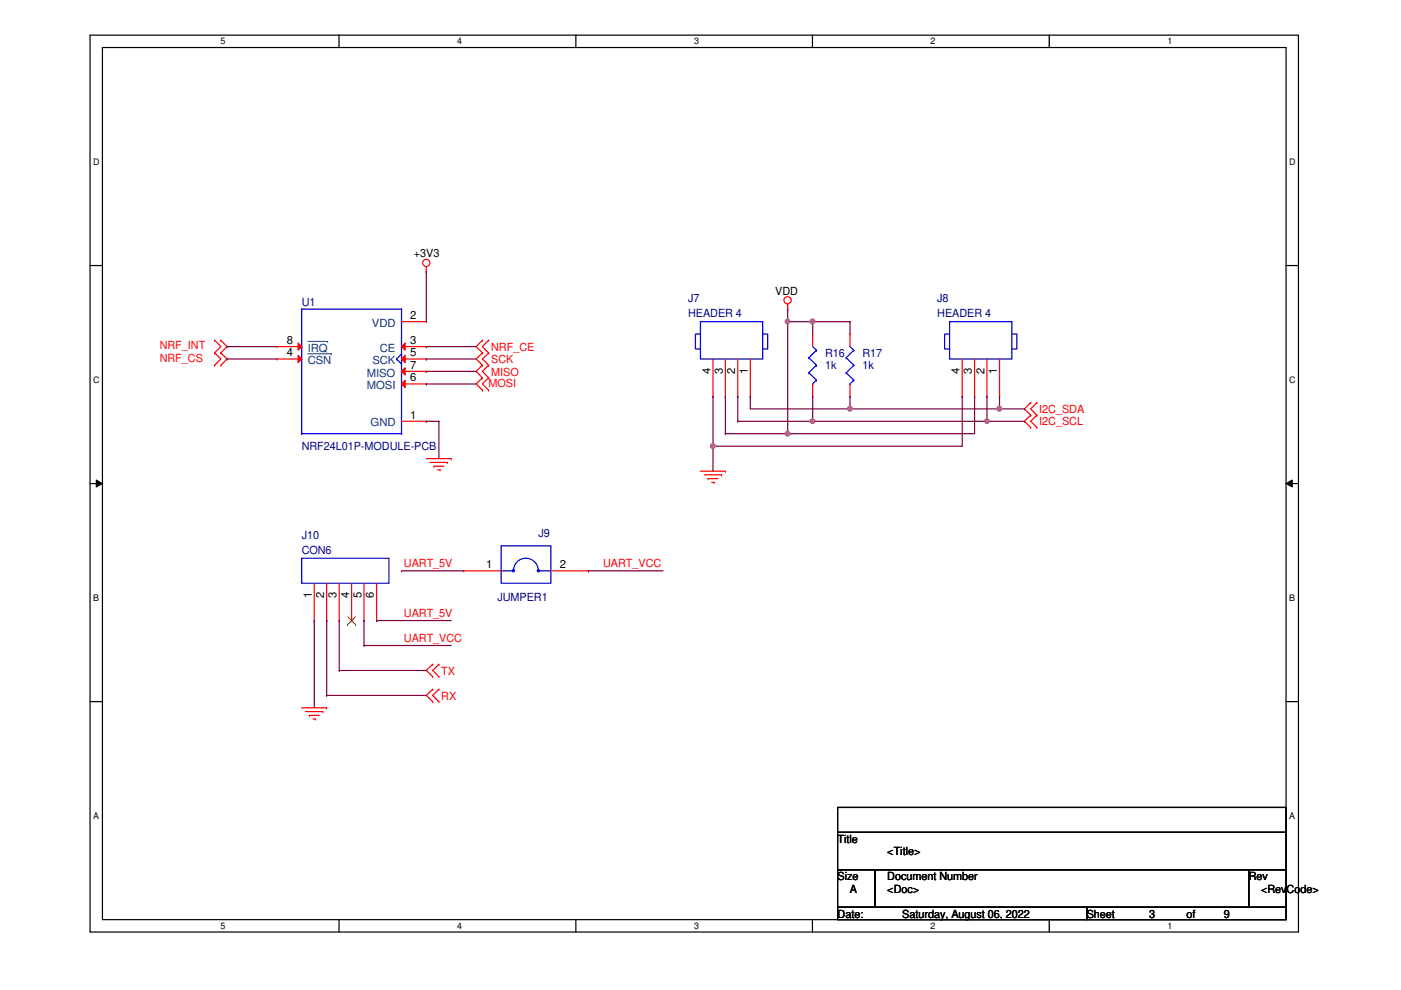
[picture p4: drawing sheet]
<svg xmlns="http://www.w3.org/2000/svg" width="297mm" height="210mm" viewBox="0 0 297 210" stroke-linecap="round" stroke-linejoin="round" font-family="sans-serif">
<path d="M19.1 7.5h256.2v190.1h-256.2zM21.7 10.1h251v184.9h-251z" fill="none" stroke="#000" stroke-width=".25"/>
<g fill="#fff">
<path d="M46.8 7.7h1v2.1h-1z"/>
<path d="M46.8 195.2h1v2.2h-1z"/>
</g>
<path d="M71.9 7.5v2.6M71.9 195v2.6" fill="none" stroke="#000" stroke-width=".25"/>
<g fill="#fff">
<path d="M96.9 7.7h1.1v2.1h-1.1z"/>
<path d="M96.9 195.2h1.1v2.2h-1.1z"/>
</g>
<path d="M122.1 7.5v2.6M122.1 195v2.6" fill="none" stroke="#000" stroke-width=".25"/>
<g fill="#fff">
<path d="M147.2 7.7h1v2.1h-1z"/>
<path d="M147.2 195.2h1v2.2h-1z"/>
</g>
<path d="M172.3 7.5v2.6M172.3 195v2.6" fill="none" stroke="#000" stroke-width=".25"/>
<g fill="#fff">
<path d="M197.3 7.7h1v2.1h-1z"/>
<path d="M197.3 195.2h1v2.2h-1z"/>
</g>
<path d="M222.5 7.5v2.6M222.5 195v2.6" fill="none" stroke="#000" stroke-width=".25"/>
<g fill="#fff">
<path d="M247.5 7.7h1v2.1h-1z"/>
<path d="M247.5 195.2h1v2.2h-1z"/>
<path d="M19.8 33.2h1.3v2.1h-1.3z"/>
<path d="M273.3 33.2h1.4v2.1h-1.4z"/>
<path d="M19.8 79.4h1.3v2.1h-1.3z"/>
<path d="M273.3 79.4h1.4v2.1h-1.4z"/>
</g>
<path d="M19.1 56.3h2.6M272.7 56.3h2.6" fill="none" stroke="#000" stroke-width=".25"/>
<g fill="#fff">
<path d="M19.8 125.6h1.2v2.2h-1.2z"/>
<path d="M273.3 125.6h1.3v2.2h-1.3z"/>
</g>
<path d="M19.1 102.5h2.6M272.7 102.5h2.6" fill="none" stroke="#000" stroke-width=".25"/>
<path d="M20.4 101.8l1.3 .7-1.3 .8zM272.7 102.5l1.3-.7v1.5z" fill="#000"/>
<path d="M20.4 101.8l1.3 .7-1.3 .8zM272.7 102.5l1.3-.7v1.5z" fill="none" stroke="#000" stroke-width=".21"/>
<g fill="#fff">
<path d="M19.8 171.9h1.2v2.1h-1.2z"/>
<path d="M273.3 171.9h1.3v2.1h-1.3z"/>
</g>
<path d="M19.1 148.8h2.6M272.7 148.8h2.6M177.6 171.2h95.1v5.3h-95.1zM177.6 176.5h95.1v7.9h-95.1zM177.6 184.4h7.9v8h-7.9zM177.6 192.4h52.8v2.6h-52.8zM185.5 184.4h79.3v8h-79.3zM230.4 192.4h42.3v2.6h-42.3zM264.8 184.4h7.9v8h-7.9z" fill="none" stroke="#000" stroke-width=".25"/>
<g fill="none" stroke="#f00" stroke-width=".25">
<path d="M90.4 57.6h.1M90.4 56.6v1M45.5 72.1h.1M45.5 74.8h.1M45.5 77.4h.1M45.5 72.1l1.3 1.4-1.3 1.3M45.5 74.8l1.3 1.3-1.3 1.3M46.8 74.8h.1M46.8 72.1h.1M46.8 77.4h.1M46.8 72.1l1.3 1.4-1.3 1.3M46.8 74.8l1.3 1.3-1.3 1.3"/>
<path d="M102.3 77.4h.1M102.3 74.8h.1M102.3 72.1h.1M102.3 77.4l-1.3 1.3 1.3 1.4M102.3 74.8l-1.3 1.3 1.3 1.3M102.3 72.1l-1.3 1.4 1.3 1.3M103.6 77.4h.1M103.6 74.8h.1M103.6 72.1h.1M103.6 77.4l-1.3 1.3 1.3 1.4M103.6 74.8l-1.3 1.3 1.3 1.3M103.6 72.1l-1.3 1.4 1.3 1.3"/>
<path d="M167 65.5h.1M167 64.5v1M204 76.1v7.9M206.6 76.1v7.9M209.3 76.1v7.9M211.9 76.1v7.9M90.4 97.2h5.3M91.2 98h3.7M92 98.8h.1M92 98.8h2.1M92.8 99.6h.5M93.3 99.6h.1"/>
<path d="M94.9 98h.1M95.7 97.2h.1M102.3 80.1h.1M102.3 82.7h.1M102.3 80.1l-1.3 1.3 1.3 1.3M103.6 80.1h.1M103.6 82.7h.1M103.6 80.1l-1.3 1.3 1.3 1.3M148.5 99.9h5.3M153.8 99.9h.1M204 84h.1M206.6 84h.1"/>
<path d="M209.3 84h.1M211.9 84h.1M218.5 85.3h.1M218.5 88h.1M218.5 90.6h.1M218.5 85.3l-1.3 1.4 1.3 1.3M218.5 88l-1.3 1.3 1.3 1.3M219.8 88h.1M219.8 85.3h.1M219.8 90.6h.1M219.8 85.3l-1.3 1.4 1.3 1.3M219.8 88l-1.3 1.3 1.3 1.3"/>
<path d="M149.3 100.7h3.7M150.1 101.5h.1M150.1 101.5h2.1M150.9 102.3h.5M151.4 102.3h.1M153 100.7h.1M66.6 131.6h.1M66.6 123.7v7.9M69.3 131.6h.1M69.3 123.7v7.9M71.9 131.6h.1M71.9 123.7v7.9"/>
<path d="M74.5 131.6h.1M74.5 123.7v7.9M77.2 131.6h.1M77.2 123.7v7.9M79.8 131.6h.1M79.8 123.7v7.9M64 150.1h5.3M64.8 150.9h3.7M65.6 151.7h.1M65.6 151.7h2.1M66.4 152.4h.5M66.9 152.4h.1"/>
<path d="M68.5 150.9h.1M69.3 150.1h.1M91.7 140.8h.1M91.7 143.5h.1M91.7 146.1h.1M91.7 148.8h.1M91.7 140.8l-1.3 1.4 1.3 1.3M91.7 146.1l-1.3 1.3 1.3 1.4M93 143.5h.1M93 140.8h.1M93 148.8h.1M93 146.1h.1"/>
<path d="M93 140.8l-1.3 1.4 1.3 1.3M93 146.1l-1.3 1.3 1.3 1.4"/>
<circle cx="90.4" cy="55.7" r=".76"/>
<circle cx="167" cy="63.7" r=".77"/>
</g>
<path d="M201.3 68.2h13.2v7.9h-13.2zM201.3 70.8h-1v3.2h1M214.5 70.8h1.1v3.2h-1.1M64 118.4h18.5v5.3h-18.5zM108.9 121a2.63 2.63 0 0 1 2.6-2.6 2.63 2.63 0 0 1 2.6 2.6" fill="none" stroke="#00f" stroke-width=".25"/>
<path d="M73.7 132.4h.1M73.7 130.8l1.7 1.6M75.4 130.8l-1.7 1.6M75.4 132.4h.1" fill="none" stroke="#804000" stroke-width=".21"/>
<path d="M114 120.8h.3v.4h-.3z" fill-rule="evenodd" fill="#00f"/>
<path d="M114 120.8h.3v.4h-.3z" fill="none" stroke="#00f" stroke-width=".25"/>
<path d="M108.7 120.8h.3v.4h-.3z" fill-rule="evenodd" fill="#00f"/>
<g fill="none" stroke="#00f" stroke-width=".25">
<path d="M64 65.5h.1M64 73.5h.1M64 76.1h.1M64 65.5v26.4M64 65.5h21.1M84.1 76.1h.1M84.1 76.1l1 1.1M85.1 65.5h.1M85.1 68.2h.1M85.1 73.5h.1M85.1 78.7h.1M85.1 75.1h.1"/>
<path d="M85.1 76.1h.1M85.1 65.5v26.4M85.1 75.1l-1 1M171.5 75.9h.1M171.5 79h.1M171.5 75.9l1.6 1.5M171.5 79l1.6 1.6M172.3 73.5l.8 .8M173.1 74.3h.1M173.1 77.4h.1M173.1 74.3l-1.6 1.6M173.1 77.4l-1.6 1.6"/>
<path d="M179.4 75.9h.1M179.4 79h.1M179.4 75.9l1.6 1.5M179.4 79l1.6 1.6M180.2 73.5l.8 .8M181 74.3h.1M181 77.4h.1M181 74.3l-1.6 1.6M181 77.4l-1.6 1.6M64 91.9h.1M64 91.9h21.1M85.1 91.9h.1"/>
<path d="M85.1 89.3h.1M85.1 81.4h.1M172.3 81.4h.1M173.1 80.6h.1M173.1 80.6l-.8 .8M180.2 81.4h.1M181 80.6h.1M181 80.6l-.8 .8M106.3 115.7h10.5v8h-10.5zM106.3 121h.1M106.3 121h2.6M108.7 120.8h.3v.4h-.3z"/>
<path d="M114.2 121h.1M114.2 121h2.6"/>
</g>
<g fill="none" stroke="#f00" stroke-width=".25">
<path d="M85.1 68.2h5.3M90.4 68.2h.1M172.3 70.8h.1M172.3 70.8v2.7M180.2 70.8h.1M180.2 70.8v2.7M85.1 89.3h5.3M90.4 89.3h.1M172.3 84h.1M172.3 81.4v2.6M180.2 84h.1M180.2 81.4v2.6"/>
<path d="M98.3 121h.1M98.3 121h8M116.8 121h8M124.8 121h.1"/>
</g>
<path d="M85.1 73.5l.8-.8v1.6z" fill="#f00"/>
<path d="M85.1 73.5l.8-.8v1.6zM85.1 73.5h5.3M90.4 73.5h.1" fill="none" stroke="#f00" stroke-width=".25"/>
<path d="M63.2 75.4l.8 .7-.8 .8z" fill="#f00"/>
<path d="M58.7 76.1h.1M58.7 76.1h5.3M63.2 75.4l.8 .7-.8 .8z" fill="none" stroke="#f00" stroke-width=".25"/>
<path d="M65.3 75h4.9M70.2 75h.1" fill="none" stroke="#004080" stroke-width=".21"/>
<path d="M85.1 76.1l.8-.7v1.5z" fill="#f00"/>
<path d="M85.1 76.1l.8-.7v1.5zM85.1 76.1h5.3M90.4 76.1h.1" fill="none" stroke="#f00" stroke-width=".25"/>
<path d="M85.1 81.4l.8-.8v1.6z" fill="#f00"/>
<path d="M85.1 81.4l.8-.8v1.6zM85.1 81.4h5.3M90.4 81.4h.1" fill="none" stroke="#f00" stroke-width=".25"/>
<path d="M85.1 78.7l.8-.7v1.5z" fill="#f00"/>
<path d="M85.1 78.7l.8-.7v1.5zM85.1 78.7h5.3M90.4 78.7h.1" fill="none" stroke="#f00" stroke-width=".25"/>
<path d="M63.2 72.7l.8 .8-.8 .8z" fill="#f00"/>
<path d="M58.7 73.5h.1M58.7 73.5h5.3M63.2 72.7l.8 .8-.8 .8zM151.2 76.1v7.9M153.8 76.1v7.9M156.4 76.1v7.9M159.1 76.1v7.9M151.2 84h.1M153.8 84h.1M156.4 84h.1M159.1 84h.1" fill="none" stroke="#f00" stroke-width=".25"/>
<path d="M65.3 72.4h4.2M69.5 72.4h.1" fill="none" stroke="#004080" stroke-width=".21"/>
<path d="M148.5 68.2h13.2v7.9h-13.2zM148.5 70.8h-1.1v3.2h1.1M161.7 70.8h1.1v3.2h-1.1" fill="none" stroke="#00f" stroke-width=".25"/>
<g fill="none" stroke="#800040" stroke-width=".25">
<path d="M90.4 57.6h.1M90.4 57.6v10.6M48.1 73.5h.1M48.1 76.1h.1M48.1 73.5h10.6M48.1 76.1h10.6M90.4 78.7h.1M90.4 76.1h.1M90.4 73.5h.1M90.4 73.5h10.6M90.4 76.1h10.6M90.4 78.7h10.6"/>
<path d="M167 65.5h.1M167 68.2h.1M167 65.5v26.4M90.4 89.3h.1M90.4 81.4h.1M90.4 89.3h2.6M90.4 81.4h10.6M93 89.3h.1M93 89.3v7.9M66.6 131.6h.1M66.6 131.6v18.5M69.3 131.6h.1"/>
<path d="M69.3 131.6v15.8M71.9 131.6h.1M71.9 131.6v10.6M77.2 131.6h.1M77.2 136.9h.1M77.2 131.6v5.3M77.2 136.9h18.5M79.8 131.6h.1M79.8 131.6h15.9M85.1 121h.1M85.1 121h13.2M124.8 121h.1"/>
<path d="M124.8 121h15.8M69.3 147.4h.1M69.3 147.4h21.1M71.9 142.2h.1M71.9 142.2h18.5"/>
</g>
<circle cx="167" cy="91.9" r=".5" fill="#f0f"/>
<circle cx="167" cy="91.9" r=".5" fill="none" stroke="#f0f" stroke-width=".25"/>
<circle cx="167" cy="68.2" r=".5" fill="#f0f"/>
<circle cx="167" cy="68.2" r=".5" fill="none" stroke="#f0f" stroke-width=".25"/>
<path d="M167 68.2h.1M167 68.2h5.3" fill="none" stroke="#800040" stroke-width=".25"/>
<circle cx="172.3" cy="68.2" r=".51" fill="#f0f"/>
<circle cx="172.3" cy="68.2" r=".51" fill="none" stroke="#f0f" stroke-width=".25"/>
<g fill="none" stroke="#800040" stroke-width=".25">
<path d="M172.3 68.2h.1M172.3 68.2v2.6M172.3 68.2h7.9M180.2 68.2h.1M180.2 68.2v2.6M151.2 84h.1M151.2 84v10.6M153.8 84h.1M153.8 84v7.9M156.4 84h.1M156.4 89.3h.1M156.4 84v5.3"/>
<path d="M156.4 89.3h52.9M159.1 84h.1M159.1 84v2.7h21.1M172.3 84h.1M172.3 84v5.3M180.2 86.7h.1M204 84h.1M204 84v10.6M206.6 84h.1M206.6 84v7.9M209.3 84h.1M209.3 89.3h.1"/>
<path d="M209.3 84v5.3M211.9 84h.1M211.9 84v2.7"/>
</g>
<circle cx="172.3" cy="89.3" r=".5" fill="#f0f"/>
<circle cx="172.3" cy="89.3" r=".5" fill="none" stroke="#f0f" stroke-width=".25"/>
<path d="M151.2 94.6h.1M151.2 94.6v5.3M151.2 94.6h52.8M153.8 91.9h.1M153.8 91.9h52.8M167 91.9h.1" fill="none" stroke="#800040" stroke-width=".25"/>
<circle cx="151.1" cy="94.6" r=".51" fill="#f0f"/>
<circle cx="151.1" cy="94.6" r=".51" fill="none" stroke="#f0f" stroke-width=".25"/>
<path d="M211.9 86.7h5.3M217.2 86.7h.1" fill="none" stroke="#800040" stroke-width=".25"/>
<circle cx="211.9" cy="86.7" r=".51" fill="#f0f"/>
<circle cx="211.9" cy="86.7" r=".51" fill="none" stroke="#f0f" stroke-width=".25"/>
<path d="M209.3 89.3h7.9M217.2 89.3h.1" fill="none" stroke="#800040" stroke-width=".25"/>
<circle cx="209.3" cy="89.3" r=".5" fill="#f0f"/>
<circle cx="209.3" cy="89.3" r=".5" fill="none" stroke="#f0f" stroke-width=".25"/>
<path d="M180.2 86.7h.1M180.2 84v2.7M180.2 86.7h31.7M211.9 86.7h.1" fill="none" stroke="#800040" stroke-width=".25"/>
<circle cx="180.2" cy="86.7" r=".5" fill="#f0f"/>
<circle cx="180.2" cy="86.7" r=".5" fill="none" stroke="#f0f" stroke-width=".25"/>
<circle cx="167" cy="91.9" r=".5" fill="#f0f"/>
<circle cx="167" cy="91.9" r=".5" fill="none" stroke="#f0f" stroke-width=".25"/>
<circle cx="167" cy="68.2" r=".5" fill="#f0f"/>
<circle cx="167" cy="68.2" r=".5" fill="none" stroke="#f0f" stroke-width=".25"/>
<circle cx="172.3" cy="68.2" r=".51" fill="#f0f"/>
<circle cx="172.3" cy="68.2" r=".51" fill="none" stroke="#f0f" stroke-width=".25"/>
<circle cx="172.3" cy="89.3" r=".5" fill="#f0f"/>
<circle cx="172.3" cy="89.3" r=".5" fill="none" stroke="#f0f" stroke-width=".25"/>
<circle cx="151.1" cy="94.6" r=".51" fill="#f0f"/>
<circle cx="151.1" cy="94.6" r=".51" fill="none" stroke="#f0f" stroke-width=".25"/>
<circle cx="211.9" cy="86.7" r=".51" fill="#f0f"/>
<circle cx="211.9" cy="86.7" r=".51" fill="none" stroke="#f0f" stroke-width=".25"/>
<circle cx="209.3" cy="89.3" r=".5" fill="#f0f"/>
<circle cx="209.3" cy="89.3" r=".5" fill="none" stroke="#f0f" stroke-width=".25"/>
<circle cx="180.2" cy="86.7" r=".5" fill="#f0f"/>
<circle cx="180.2" cy="86.7" r=".5" fill="none" stroke="#f0f" stroke-width=".25"/>
<g font-size="2.4">
<text x="87.8" y="54.5">+3V3</text>
<text x="164.4" y="62.5">VDD</text>
<text x="87" y="67.6">2</text>
<text x="60.8" y="75.6">4</text>
<text x="60.8" y="72.9">8</text>
<text x="87" y="72.9">3</text>
<text x="87" y="75.6">5</text>
<text x="87" y="80.9">6</text>
<text x="87" y="78.2">7</text>
<text x="150.6" y="79.3" transform="rotate(-90 150.6 79.3)">4</text>
<text x="153.2" y="79.3" transform="rotate(-90 153.2 79.3)">3</text>
<text x="155.9" y="79.3" transform="rotate(-90 155.9 79.3)">2</text>
<text x="158.5" y="79.3" transform="rotate(-90 158.5 79.3)">1</text>
<text x="203.5" y="79.3" transform="rotate(-90 203.5 79.3)">4</text>
<text x="206.1" y="79.3" transform="rotate(-90 206.1 79.3)">3</text>
<text x="208.7" y="79.3" transform="rotate(-90 208.7 79.3)">2</text>
<text x="211.4" y="79.3" transform="rotate(-90 211.4 79.3)">1</text>
<text x="87" y="88.8">1</text>
<text x="103.1" y="120.5">1</text>
<text x="118.7" y="120.5">2</text>
<text x="66.1" y="126.9" transform="rotate(-90 66.1 126.9)">1</text>
<text x="68.7" y="126.9" transform="rotate(-90 68.7 126.9)">2</text>
<text x="71.4" y="126.9" transform="rotate(-90 71.4 126.9)">3</text>
<text x="74" y="126.9" transform="rotate(-90 74 126.9)">4</text>
<text x="76.6" y="126.9" transform="rotate(-90 76.6 126.9)">5</text>
<text x="79.3" y="126.9" transform="rotate(-90 79.3 126.9)">6</text>
<text x="177.6" y="178.7">Title</text>
<text x="188.1" y="181.4">&lt;Title&gt;</text>
<text x="177.6" y="186.6">Size</text>
<text x="180.2" y="189.3">A</text>
<text x="188.1" y="186.6">Document Number</text>
<text x="188.1" y="189.3">&lt;Doc&gt;</text>
<text x="264.8" y="186.6">Rev</text>
<text x="267.4" y="189.3">&lt;RevCode&gt;</text>
<text x="177.6" y="194.6">Date:</text>
<text x="191.3" y="194.6">Saturday, August 06, 2022</text>
<text x="230.4" y="194.6">Sheet</text>
<text x="243.6" y="194.6">3</text>
<text x="251.5" y="194.6">of</text>
<text x="259.5" y="194.6">9</text>
</g>
<g font-size="2.4" fill="#000080">
<text x="64" y="64.9">U1</text>
<text x="145.9" y="64">J7</text>
<text x="198.7" y="64">J8</text>
<text x="145.9" y="67.2">HEADER 4</text>
<text x="198.7" y="67.2">HEADER 4</text>
<text x="174.9" y="75.7">R16</text>
<text x="182.8" y="75.7">R17</text>
<text x="174.9" y="78.3">1k</text>
<text x="182.8" y="78.3">1k</text>
<text x="64" y="95.5">NRF24L01P-MODULE-PCB</text>
<text x="114.2" y="114">J9</text>
<text x="64" y="114.3">J10</text>
<text x="64" y="117.4">CON6</text>
<text x="105.5" y="127.5">JUMPER1</text>
</g>
<g font-size="2.4" fill="#004080">
<text x="78.9" y="69.3">VDD</text>
<text x="65.3" y="77.2">CSN</text>
<text x="65.3" y="74.6">IRQ</text>
<text x="79" y="77.2">SCK</text>
<text x="80.6" y="74.6">CE</text>
<text x="77.8" y="82.5">MOSI</text>
<text x="77.8" y="79.8">MISO</text>
<text x="78.6" y="90.4">GND</text>
</g>
<g font-size="2.4" fill="#f00">
<text x="33.9" y="74.1">NRF_INT</text>
<text x="33.9" y="76.7">NRF_CS</text>
<text x="104.1" y="77">SCK</text>
<text x="104.1" y="74.3">NRF_CE</text>
<text x="103.6" y="82">MOSI</text>
<text x="104.1" y="79.6">MISO</text>
<text x="220.3" y="87.5">I2C_SDA</text>
<text x="220.3" y="90.2">I2C_SCL</text>
<text x="85.6" y="120.3">UART_5V</text>
<text x="127.9" y="120.3">UART_VCC</text>
<text x="85.6" y="130.9">UART_5V</text>
<text x="85.6" y="136.1">UART_VCC</text>
<text x="93.6" y="143">TX</text>
<text x="93.6" y="148.3">RX</text>
</g>
<g font-size="1.9">
<text x="46.8" y="9.4">5</text>
<text x="96.9" y="9.4">4</text>
<text x="147.2" y="9.4">3</text>
<text x="197.3" y="9.4">2</text>
<text x="247.5" y="9.4">1</text>
<text x="19.8" y="34.9">D</text>
<text x="273.3" y="34.9">D</text>
<text x="19.8" y="81.1">C</text>
<text x="273.3" y="81.1">C</text>
<text x="19.8" y="127.3">B</text>
<text x="273.3" y="127.3">B</text>
<text x="19.8" y="173.6">A</text>
<text x="273.3" y="173.6">A</text>
<text x="46.8" y="196.9">5</text>
<text x="96.9" y="196.9">4</text>
<text x="147.2" y="196.9">3</text>
<text x="197.3" y="196.9">2</text>
<text x="247.5" y="196.9">1</text>
</g>
</svg>
